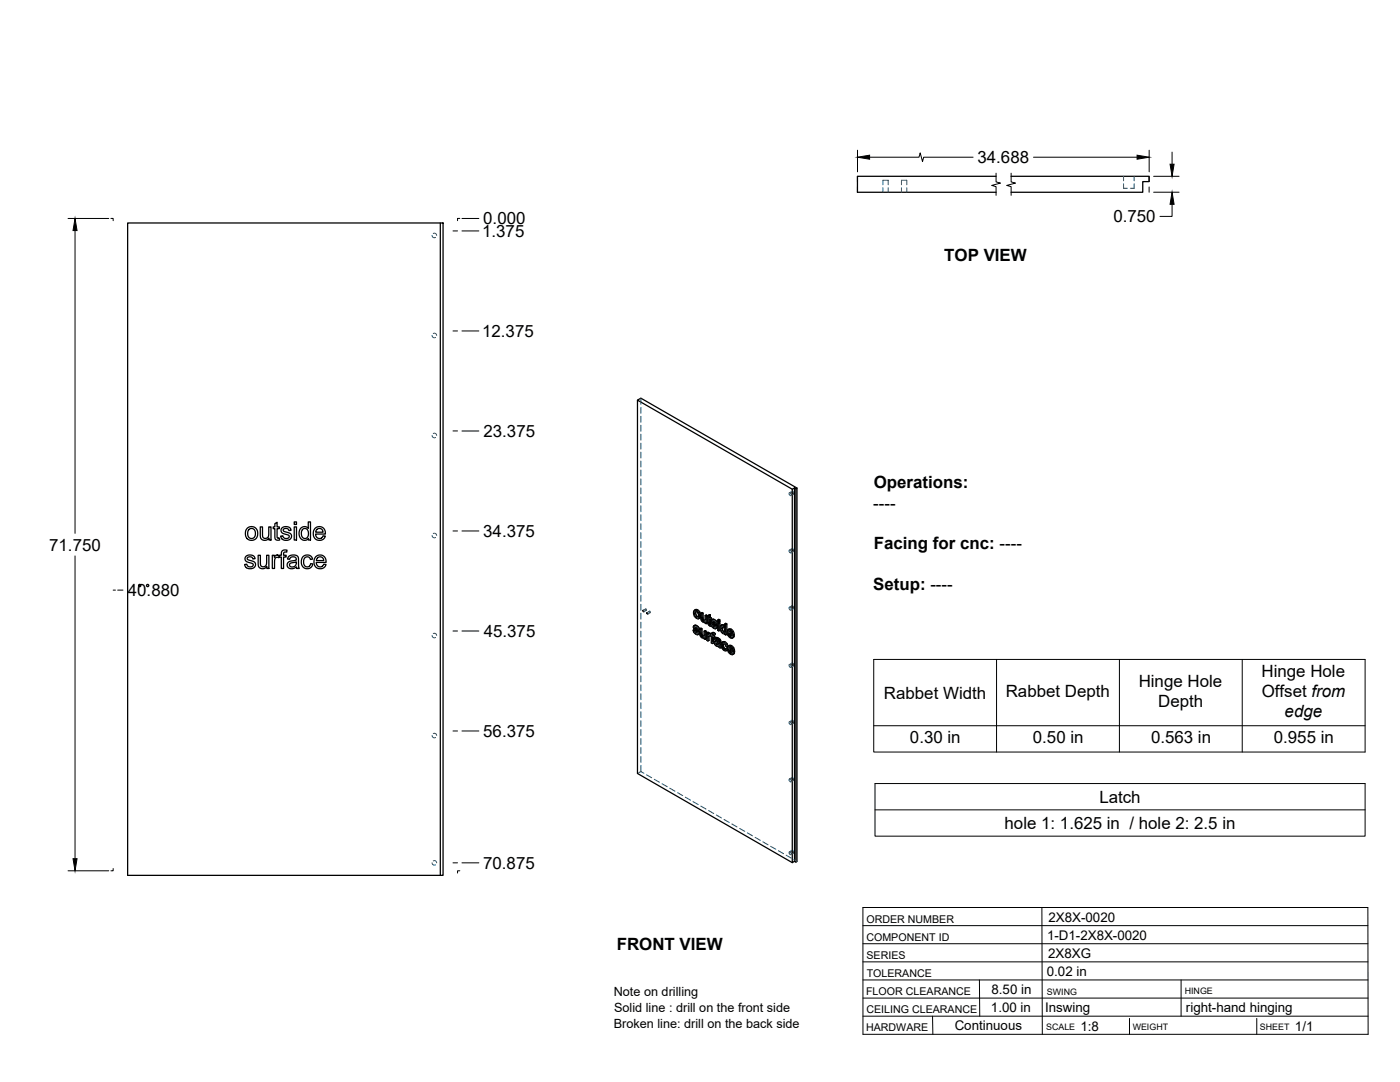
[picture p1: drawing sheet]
<svg xmlns="http://www.w3.org/2000/svg" width="559mm" height="432mm" viewBox="0 0 559 432" stroke-linecap="round" stroke-linejoin="round" font-family="sans-serif">
<!-- layer: Visible -->
<g fill="none" stroke="#000" stroke-width=".51">
<path d="M397.6 70.4h-55.4v6.3h55.4M403.6 70.4h55.1v2.1h-2.6v4.2h-52.5M175.7 89h1.1v260.3h-1.1zM175.7 89h-124.8v260.3h124.8M254.4 159.7l1.4-.8 62.3 35.9M316.2 195.2l.9-.5v149l-.9 .6zM316.2 195.2l-61.8-35.5v149l61.8 35.6M317.1 194.7l.6 .3v149l-.6-.3M317.7 195l.4-.2v149l-.4 .2M98.7 210.7l1.5-.5a2.65 2.65 0 0 1 2.6 3.7 2.65 2.65 0 0 1-4.6 .5l-.2-1.1a2.97 2.97 0 0 1 .7-2.6zM99.3 211.4l.8-.5a1.97 1.97 0 0 1 1.9 2 1.97 1.97 0 0 1-2 2l-.7-.5-.4-.9v-1.2zM103.9 210.3h.9v2.9a1.32 1.32 0 0 0 1.3 1.7 1.32 1.32 0 0 0 1.2-1.8v-2.8h.9v5.2h-.8v-.7a1.88 1.88 0 0 1-2.3 .8 1.88 1.88 0 0 1-1.2-2.1z"/>
<path d="M109.7 209l.9-.6v1.9h.9v.7h-.9v3.3l.3 .4h.6l.1 .8a1.32 1.32 0 0 1-1.5-.1 1.32 1.32 0 0 1-.4-1.4v-3h-.6v-.7h.6zM112.5 210.7l1.2-.5a1.92 1.92 0 0 1 2.5 1.4l-.9 .2a1.13 1.13 0 0 0-1.1-1 1.13 1.13 0 0 0-1.1 1l.3 .3a3.4 3.4 0 0 1 2.9 1.4 2.17 2.17 0 0 1-1.6 2.1 2.17 2.17 0 0 1-2.5-.9l-.2-.7 .9-.1a1.23 1.23 0 0 0 1.3 1.1 1.23 1.23 0 0 0 1.2-1.3l-.7-.3a2.35 2.35 0 0 1-2.5-1.5zM117.4 210.3h.9v5.2h-.9zM117.4 208.3h.9v1h-.9zM120 210.9l1.1-.7a1.85 1.85 0 0 1 1.9 .7v-2.6h.9v7.2h-.8v-.6a2.18 2.18 0 0 1-2.6 .5 2.18 2.18 0 0 1-1.1-2.5zM120.8 211.3l.6-.4a2.12 2.12 0 0 1 1.8 1.6 2.12 2.12 0 0 1-.9 2.3l-.3 .1a2.12 2.12 0 0 1-1.7-1.4 2.12 2.12 0 0 1 .5-2.2zM125.7 210.9l1.5-.7a2.47 2.47 0 0 1 2.7 2.9h-3.9l.2 1a1.46 1.46 0 0 0 1.4 .8 1.46 1.46 0 0 0 1.3-1.1l1 .2-.3 .7-.7 .6-1.2 .3a2.8 2.8 0 0 1-2.6-1.7 2.8 2.8 0 0 1 .6-3zM126.5 211.3l.7-.4 .9 .1 .5 .4 .3 1h-2.9zM98.1 222.1l1.2-.6a1.92 1.92 0 0 1 2.5 1.4l-.9 .2a1.1 1.1 0 0 0-1.1-1 1.1 1.1 0 0 0-1 1.1l.2 .2a3.4 3.4 0 0 1 2.9 1.4 2.18 2.18 0 0 1-1.5 2.1 2.18 2.18 0 0 1-2.5-.8l-.3-.8h1a1.23 1.23 0 0 0 1.3 1 1.23 1.23 0 0 0 1.1-1.2l-.6-.4a2.3 2.3 0 0 1-2.6-1.5zM103 221.6h.9v2.9a1.32 1.32 0 0 0 1.4 1.7 1.32 1.32 0 0 0 1.1-1.8v-2.8h.9v5.3h-.8v-.8a1.88 1.88 0 0 1-2.2 .8 1.88 1.88 0 0 1-1.3-2zM108.7 221.6h.8v.8a1.28 1.28 0 0 1 2-.7l.8-.1v-.6a1.5 1.5 0 0 1 .7-1.4 1.5 1.5 0 0 1 1.6 0l-.2 .7a.82 .82 0 0 0-.8 0 .82 .82 0 0 0-.4 .8v.5h1v.7h-1v4.6h-.9v-4.6h-.8v-.4l-.2 .7a1.18 1.18 0 0 0-1.5 .1 1.18 1.18 0 0 0-.2 1.4v2.8h-.9zM115.1 222.2a2.39 2.39 0 0 1 4 .6l.3 4.1h-.9l-.2-.7a2.02 2.02 0 0 1-2.2 .9 2.02 2.02 0 0 1-1.5-1.8l.1-.4a2 2 0 0 1 2-1.1h.4a.82 .82 0 0 0 1.1-.8 .82 .82 0 0 0-1.1-.8 1.2 1.2 0 0 0-1.5 1l-.9-.1z"/>
<path d="M115.7 224.9l2.6-.7a1.47 1.47 0 0 1-.8 1.9 1.47 1.47 0 0 1-2-.8zM120.9 222.1l1.1-.5h1.5l.9 .7 .4 .8-.9 .2a1.44 1.44 0 0 0-1.9-1 1.44 1.44 0 0 0-.8 1.9l.2 1.2a1.34 1.34 0 0 0 1.5 .8 1.34 1.34 0 0 0 1.1-1.3l.8 .1-.4 1.1a2.48 2.48 0 0 1-3.2 .4 2.48 2.48 0 0 1-.8-3.2zM126 222.2l1.5-.7a2.44 2.44 0 0 1 2.7 3h-4l.3 .9a1.47 1.47 0 0 0 1.4 .8 1.47 1.47 0 0 0 1.3-1l.9 .1-.3 .7-.9 .8-.9 .2a2.8 2.8 0 0 1-2.6-1.7 2.8 2.8 0 0 1 .6-3.1zM126.7 222.6l.8-.3a1.44 1.44 0 0 1 1.7 1.4h-2.9zM276.6 251.5l.8 1.4 .7 .4 .6-.1M276.9 249.8l.6-.3 .8 .2 .9 1.4-.5 .3-.1-.6M277.3 244.8l.3-.8 1 .7 .1 1.4-.3 .4-.4-.1M277.3 251.3l-.7 .2 .5 .2M277.3 252.3l.5 .4 .4-.3M277.4 250.9l1 .9 .5-.2M277.5 251.5l-.4 .2 .1 .4 .1 .2 .4-.3M277.5 249.5l-.6 .4-.1 .6 1.6 2.1"/>
<path d="M277.5 250.3l-.3 .3 .5-.2M277.5 245.8l.5 .6 .5-.3M277.6 251.6l.8 .9M277.6 250.3l.7 .7M277.7 249.9l.5 .4 .5-.2M277.7 244.5l-.4 .3v.4l.2 .6 .4-.3M277.7 250.4l1 1M277.7 250.4h-.5M277.7 249.5l-.7 .2M277.8 252.7l.4 .1M277.8 244l.1 1.5 .8 .7M277.8 250.6l-.4 .3-.2-.3"/>
<path d="M278 243.6l.9 1 .5-.3M278.1 249.7l-.8 .1M278.2 250.3l.4 .5 .4-.3M278.4 252.6l-.1 .2M278.4 251.8l.3 .5 .5-.3M278.5 243.4l-.5 .2-.8-.1M278.6 251.3l.7 1.2-.7 .8M278.7 252.3l.1 .5 .5-.3M278.8 252.8l-.1 .4 .4-.3M278.9 244.6l.4 1.3 .4-.3M279.1 246.7a1.81 1.81 0 0 1-2.3-2l.1-.9 .8-.6 .6 .1 .8 .6 .4 .8 .2 1.2-.2 .5-.6 .5M279.3 245.9l-.2 .8 .4-.3"/>
<path d="M279.3 250.9l.5 .3 .4-.3M279.8 251.2v2.2l.4-.2M279.8 253.4l.2 .4 .4-.2M280 253.8l.3 .3 .5-.2M280.2 245v2.2l.5-.3M280.2 247.2l.2 .4 .4-.3M280.3 254.1l.4 .1M280.4 247.6l.3 .3 .5-.2M280.6 244.7l-.4 .3-.4-.3M280.7 247.9l.4 .1M281 254l-.7-.7-.1-2.4-.4-.2-.5 .2 .1 2.7 .8 .9h.9v.4l.4 .3M281 251.9l.5 .3 .4-.3"/>
<path d="M281.1 254.5l-.2 .1M281.4 247.7l-.7-.6-.1-2.4-.4-.3-.4 .3v2.6l.8 1h.9M281.4 245.7l.5 .2 .4-.2M281.5 252.2v3l.4-.3v-3l-.4-.2-.5 .2v2l-.3 .3 .2-.1M281.5 248.3v.4l.4 .2M281.5 248.3l-.2 .1M281.9 245.9v3l.4-.2v-3l-.4-.3-.5 .3v1.9l-.3 .4 .2-.1M282.3 246.6l.3 .2 .2 2.5 .8 .6 .3-.2M282.6 246l-.3 .2 .3 .2v-.8l.9-.3v1.1l.5 .2v.4l-.5 .3v-.4M283 253.5l-.4 .2v.5l.4-.2M283 252.9v-.4l-.4-.2-.5 .3v3l.5 .2M283 252.5l-.5 .3-.4-.2"/>
<path d="M283.1 253.6l-.1 1.9-.4 .3v-1.6M283.1 253.6l.4 .2M283.1 253.6l-.5 .1M283.1 253l.4 .4M283.1 245.6v1l.4-.2M283.1 246.6l.4 .3 .5-.3M283.3 252.7l-.8 .5v-.4M283.3 249.3l.2 .1M283.5 245.3l-.9 .3M283.5 253.3v.4l.4 .3v2.6l.5 .2M283.5 253.5l-.1 .4M283.5 249.4l.1 .5"/>
<path d="M283.5 252.8l-.8 .2M283.5 252.8l-.7 .2M283.5 248.8l-.4 .3v-2.1l.4 .3v1.4l.3 .4M283.6 248.9l-.5 .2M283.8 249.1l.7 1.4 .8 .4 .5-.1M283.8 249.1l-.6 .1M283.8 249.1h.1M283.8 249.3l-.3 .1M284 247.4l.6-.3 .7 .2 .7 .6 .3 .8-.5 .3-.1-.6M284.1 252.7l.9-.2 .5 .3-.5 .7 .1-.4M284.3 248h.5l1 1M284.4 253.8l.5 .3 .4-.2"/>
<path d="M284.4 248.9l-.6 .2 .4 .2M284.4 249.9l.5 .4 .4-.3M284.5 248.5l1 .9 .5-.2M284.6 249.1l-.4 .2 .1 .4 .6-.1M284.6 247.9l-.3 .3 .5-.3 .6 .7M284.6 247.1l-.7 .4v.6l1.6 2.1M284.6 252.4l-.6 .4-.1 .8-.4-.3 .4-.2-.4-.3M284.6 252.8l.5 .3 .4-.3M284.7 249.2l.8 .9M284.8 253.3l.5 .6v.4l-.4 .2v-.4M284.8 254.5v2.1l-.4 .2v-2.6l.5 .3M284.8 247.5l.5 .4 .5-.2"/>
<path d="M284.9 250.3l.4 .1M284.9 247.1l-.8 .3M284.9 248.2l-.4 .3-.2-.3M285 253.5l-.6-.3v.6l.4-.2M285.1 252.5l-.9 .1M285.3 247.3l-.5 .2-.4-.1M285.3 256l.5-.3 1 .3M285.3 247.9l.4 .5 .4-.2M285.4 254.7l1-.3 1.1 .9 .4 3.1-.5 .2-.1-.4M285.5 250.2l-.1 .2M285.5 249.4l.3 .5 .5-.3M285.6 256.5l.1-.1a.86 .86 0 0 1 1.1 1"/>
<path d="M285.7 257.1l.3 .4 .5-.3M285.7 256.4l-.2 .3M285.7 248.9l.7 1.2-.7 .8M285.8 255.7l-.7 .5 .1 .8 .7 .8 1 .1 .5 .7M285.8 249.9l.1 .5 .5-.3M285.9 256.5l-.4 .2 .1 .3 .5-.1M285.9 250.4l-.1 .4 .5-.3M286 256.5l.2 .5 .6 .3M286 255.2l-.4 .3a.8 .8 0 0 1 .9-.1 .8 .8 0 0 1 .4 .8l-1.2-.3M286 255.2h.1M286 257.5l.5 .1M286.1 255.7l-.7 .2"/>
<path d="M286.2 254.4l-1 .4-.1 .3 .5 .4M286.3 254.9l.6 .4 .4-.3M286.5 248.6l.4 .2 .5-.2M286.5 247.4l.4 .3 .5-.3M286.5 257.6l.3-.1zM286.7 254.6l-.4 .3-.6-.2M286.9 255.3l.2 .4 .5-.3M286.9 247.7v.6l.5-.3v-.6l-.5-.2-.4 .2v.6l.4 .3M286.9 248.3l.5 .3v3l-.5 .2v-3M286.9 248.3l-.4 .3v3l.4 .2M287.1 255.7l.2 .4 .4-.2M287.3 256.1v2.1l.5-.3"/>
<path d="M287.8 249.6l.8-.3 .6 .3M288.1 250.1l.6 .1 .5 1v1.1l-.6 .1M288.1 251.9l.5 .5 .4-.2M288.1 250.1l-.2 .8M288.2 256.3l.7-.3 .6 .2 .7 .7 .3 .8-.4 .3-.4-.9M288.3 257.6l.2 1 .5-.3M288.3 250.6l-.4 .3v.4l.2 .6 .4-.3M288.4 249.3l-.9 .7v1.5l.7 1.1 .7 .4 .4-.2v.4l.4 .2M288.4 250.1l.1 1.5 .7 .6M288.5 258.6l.5 .6 .5-.3M288.5 249.7l.4 .3M288.8 257.3l-.5 .3 .2-.7 .3-.1 1.3 1.2"/>
<path d="M288.8 256.8l.1 1.4 .7 .8M288.9 256l-.5 .3a2.1 2.1 0 0 0 1.4 3.4M289 249.4l-.5 .3-.6-.2M289.1 256.5l.6 .6 .5-.2M289.2 249l.5 .3 .4-.3M289.3 252.8l-.2 .1M289.5 256.2l-.4 .3-.7-.2M289.7 249.3v4.1l.4-.2v-4.2l-.4-.2-.5 .2v1.5l-.3-.5 .3-.1M289.7 258.8l-.2 .4h-.5M290.4 259l-.6 .7 .6-.4M290.4 258.7l-.7 .1 .4 .3M290.9 253.5l.6 .6 .4-.3"/>
<path d="M291.1 252l-.4 .2 1.5 .8-.8-1.2-.5-.1-.2 .5M291.2 251.7l-.1 .3 .9 .5M291.2 252.9l.9 1M291.3 258.5l-.5 .3 1.5 .8-.8-1.3h-.4l-.3 .5M291.3 258.3v.2l.8 .5M291.4 253.3l-.5 .2-.2-.9 1.9 1.1M291.4 259.5l.9 1M291.4 251.4l.9 .9 .4-.3M291.5 254.1l.4 .1M291.5 259.8l-.4 .3-.3-.9 2 1.1M291.6 257.9l.8 .9 .5-.2M291.9 251.1l-1.3 .2"/>
<path d="M292 257.7l-1.3 .1M292.1 253.9l.5 .3 .5-.3M292.1 253.9l-.1 .2M292.3 252.3l.3 1.3 .5-.3M292.4 258.8l.4 1.4 .4-.3M292.5 253.7l-.4 .2M292.6 253.6l.5-.1-.1-.6-.6-1.4-1-.6-.8 .4-.4 1.1 .5 1.5 1.2 .8 .7-.5M292.7 253.7l.3 .4-.7 .5M291.1 260.1l.5 .6 .5-.3M291.6 260.7l.4 .1M292.3 260.4l.4 .4 .5-.3M292.3 260.4l-.2 .3"/>
<path d="M292.6 260.2l-.3 .2M292.8 260.2l.4-.2v-.5l-.7-1.4-1-.6-.8 .3-.3 .9 .3 1.5 1.2 1h.5l.3-.4M292.8 260.2l.4 .3-.7 .7"/>
<circle cx="55.8" cy="233.7" r=".46"/>
<circle cx="58.9" cy="233.7" r=".46"/>
<circle cx="256.8" cy="243.9" r=".24"/>
<circle cx="258.4" cy="244.8" r=".24"/>
</g>
<!-- layer: Hidden -->
<g fill="none" stroke="#00557f" stroke-width=".4">
<path d="M352.4 73.7v-1.8h2.1v1.8M352.4 74.9v1.8M354.5 74.9v1.8M359.8 73.7v-1.8h2.1v1.8M359.8 74.9v1.8M361.9 74.9v1.8M448.5 73.3v1.8h1.5M448.5 70.4v1.8M452.7 73.3v1.8h-1.5M452.7 70.4v1.8M172.5 94l.4 .8 .9-.1M172.9 93.2l.9-.1 .5 .9"/>
<path d="M172.5 133.9l.6 .8h.7M172.9 133.1h1l.4 .8M255.8 158.9v2.5M172.5 173.8l.4 .8h.9M172.9 173l1 .1 .4 .7M255.8 162.6v2.3M255.8 166.1v2.4M255.8 169.7v2.4M255.8 173.3v2.4M255.8 176.8v2.4M255.8 180.4v2.4M255.8 184v2.4"/>
<path d="M255.8 187.6v2.3M255.8 191.1v2.4M255.8 194.7v2.4M255.8 198.3v2.4M315 196.7a.56 .56 0 0 1 .7 .3 .56 .56 0 0 1-.3 .8l-.4-.6zM316 196.2a.54 .54 0 0 1 .7 .2 .54 .54 0 0 1-.3 .8zM316.1 196.1l-1 .6M316.7 197.2l-1 .6M172.5 213.7l.4 .8h.9M172.9 212.9l1 .1 .4 .7M255.8 201.8v2.4M255.8 205.4v2.4"/>
<path d="M255.8 209v2.4M255.8 212.6v2.3M255.8 216.1v2.4M255.8 219.7v2.4M315 219.5a.56 .56 0 0 1 .7 .4 .56 .56 0 0 1-.3 .7l-.4-.5zM316 219a.53 .53 0 0 1 .8 .3 .53 .53 0 0 1-.5 .7l-.3-.6zM316.1 218.9l-1 .6M255.8 223.3v2.4M255.8 226.9v2.3M255.8 230.4v2.4M255.8 234v2.4M255.8 237.6v2.3"/>
<path d="M316.7 220l-1 .6M172.5 253.6l.4 .8h.9M172.9 252.8h.9l.5 .8M255.8 241.2v2.3M255.8 244.7v2.4M255.8 248.3v2.4M255.8 251.9v2.3M255.8 255.4v2.4M255.8 259v2.4M257.7 243l-1 .6M258 243.6l-1 .5M259.2 243.9l-1 .6"/>
<path d="M259.6 244.5l-1 .5M277.1 251.2l.4 1M277.2 250l-.5 .2M277.3 249.7l-.5 .2M277.3 244.2l-.5 .3M277.3 251.3l.3 .3M277.3 250.4l-.5 .3M277.4 249.5l-.1 1.1 1.3 1.2a.36 .36 0 0 1 .3 .5 .36 .36 0 0 1-.5 .2l.4-.2M277.5 252.2l.9 .7 .6 .1M277.5 252.2l-.5 .2M277.5 251.4v.1M277.6 250.9l-.5 .2"/>
<path d="M277.6 245.6l.9 .9 .9 .1M277.6 250.2l-.1 .1M277.6 245.6l-.5 .3M277.6 250.3a.33 .33 0 0 1 .3-.4 .33 .33 0 0 1 .4 .3l.9 .9M277.7 243.2l-.4 .9 .3 1.5M277.7 250l-.5 .3M277.9 243.8l-.1 .2M277.9 243.8l.7 .1 .6 .9v1.1l-.5 .3M277.9 243.8l-.4 .2M278.2 250.1l-.5 .3M278.2 252.9l-.4 .2M278.2 252.8l.5-.2-.4 .2"/>
<path d="M278.3 251l.3 .3M278.5 243.8l-.5 .3M278.5 246.5l-.5 .3M278.6 250.5l-.5 .2M278.7 251.9l-.5 .3M278.7 250.9l-.4 .3M278.8 253l-.5 .3M279 246.1l-.4 .3M279 244.4l-.4 .3M279.1 246.7l-.4 .3M279.3 245.4l-.5 .2M279.8 250.7l.2 2.9 .9 .8 .6-.2v.5l.4 .2"/>
<path d="M279.8 253l-.4 .3M280 253.5l-.5 .2M280.2 244.4l.1 2.7 .8 .9h.8v.4l.4 .3M280.2 246.8l-.4 .3M280.2 253.9l-.4 .3M280.4 247.2l-.5 .3M280.7 254.3l-.5 .2M280.7 247.7l-.5 .2M281.1 248l-.5 .3M281.1 254l-.2 .1M281.3 253.9l-.5 .3M281.3 254.4l-.2 .1"/>
<path d="M281.4 253.8l-.5 .3M281.5 251.7l-.1 1.9-.4 .4M281.5 254.7l-.4 .2M281.5 254.2l-.4 .3M281.6 247.7l-.3 .2M281.7 247.7l-.5 .2M281.8 247.6l-.5 .2M281.9 245.4v2l-.5 .3M281.9 248.4l-.4 .3M281.9 248l-.4 .3 .2-.2M282.6 252.3v3l.4 .2M282.6 255.3l-.5 .3"/>
<path d="M282.8 245.9l-.2 .1M283 253l-.5 .2M283.1 245.4v.7l-.3-.2v.4l.3 .2v2.2l.2 .5 .7 .4-.2-.5M283.1 246.1l-.8 .5v-.4M283.1 246.5l-.5 .3M283.1 253.4l-.1 .1M283.1 248.9l-.4 .2M283.2 252.8l-.2 .1M283.2 253.3l-.4 .2M283.3 253.2l-.5 .3M283.3 249.2l-.4 .2M283.5 253.3l-.4 .3 .3-.4 .4 .4 .2-.3 .4 .4v2.6l.4 .3"/>
<path d="M283.5 246.7l-.4 .3M283.7 249.5l-.4 .3M284 247l-.5-.3v.6M284 253.2l-.5 .2M284 253.3l-.5 .2M284 249.2l-.2 .1M284 249.6l-.1 .1M284.2 248.9l.4 .9M284.3 247.6l-.5 .3M284.4 253.3l-.9 .4M284.4 256.3l-.5 .3M284.4 253.7l-.5 .3"/>
<path d="M284.4 247.3l-.5 .2M284.4 248.9l.3 .3M284.4 248.1l-.4 .2M284.4 252.6l-.4 .2M284.5 247.1l-.2 .5 .2 .6 1.2 1.2a.36 .36 0 0 1 .3 .4 .36 .36 0 0 1-.4 .4l.3-.3M284.5 252.4l-.1 .9-.4-.2M284.6 249.8l.9 .7 .6 .1M284.6 249.8l-.5 .2M284.6 249v.1M284.7 248.5l-.5 .3M284.7 247.8l-.1 .1M284.8 247.9a.33 .33 0 0 1 .2-.4 .33 .33 0 0 1 .4 .3l.9 .9"/>
<path d="M284.8 254l-.4 .2M284.9 247.6l-.5 .2 .4-.2M284.9 253l-.5 .2M285.2 253l-.5 .3M285.3 247.7l-.5 .3M285.3 254.3l-.5-.3v.5M285.3 254.7l.5-.3-.2 .5 .4 .3 .2-.3 .7 .2 .4 1-.5-.1M285.3 250.5l-.4 .2M285.4 248.6l.3 .3M285.4 250.4l.4-.2-.5 .2M285.4 253.2l-.5-.2-.1 .3M285.5 256.2l-.4 .3"/>
<path d="M285.6 255.8l-.5 .3M285.6 254.9l-.5 .2M285.7 248.1l-.5 .2M285.7 255.7l-.2 .5 .2 .7 .9 .8h.8v.4M285.7 256.9l-.4 .3M285.8 249.6l-.5 .2M285.9 248.5l-.5 .3M285.9 250.7l-.5 .2M285.9 256.5l.3-.3a.76 .76 0 0 1 .9 .2 .76 .76 0 0 1 0 .9h-.3M286.1 256.2l-.4 .2 .3-.2M286.2 256.2l-.5 .2M286.2 254.9l-.4 .2"/>
<path d="M286.4 257.6l-.5 .2M286.7 255l-.5 .3M286.9 257.7l-.5 .3M286.9 248.3v3l.5 .3M286.9 247.2v.5l.5 .3M286.9 251.3l-.4 .3M286.9 247.7l-.4 .3M287.1 257.3l-.4 .3M287.2 255.5l-.5 .2M287.2 257.2l-.4 .3 .2-.1M287.3 256.5l-.4 .3M287.3 256l-.4 .2"/>
<path d="M287.3 256.1l-.4 .3M287.4 257.7l-.5 .2M287.4 258.1l.5 .3M287.4 258.1l-.4 .3M287.9 250.4l-.5 .2M288 249.6l-.5 .3M288 251.3l-.5 .2M288.2 249.3l-.3 .8 .2 1.5 .7 .8 .5 .3 .4-.2v.4l.4 .3M288.3 257.1l-.4 .3M288.4 252.1l-.4 .2M288.4 256.3l-.4 .3M288.5 249.9l-.1 .2"/>
<path d="M288.5 249.9l.8 .2 .4 .9-.1 1.1-.4 .1M288.5 249.8l-.4 .3 .4-.2M288.6 258.4l-.4 .3M288.6 256.1l-.3 .8 .3 1.5 .9 1 .7 .1M288.8 256.8l.7-.2 .6 1 .4 .1M289 256.6l-.5 .3M289 252.6l-.5 .2M289 249.9l-.4 .2M289.4 249.8l-.2 .1M289.5 259.4l-.4 .2M289.5 256.6l-.4 .3M289.5 252.2l-.4 .3"/>
<path d="M289.5 250.4l-.4 .3M289.6 252.6l-.3 .2M289.6 259h.3M289.7 248.8v1.5l-.5-.7M289.7 250.3l-.5 .2M289.7 252.9l-.4 .3M289.7 252.5l-.4 .3M289.7 251.5l-.4 .2M289.9 257l-.5 .3M289.9 259l-.4 .2M290.1 257.6l-.4 .3M290.1 258.6l-.2 .4"/>
<path d="M290.4 258.7l.2 .2-.2 .4M290.6 258.9l-.2 .1M290.7 252l-.5 .3M290.8 258.6l-.4 .2M291 251l-.3 1 .3 1.3 .9 1 .9 .1M291 253.3l-.4 .3M291.1 252.4l-.4 .2M291.1 257.6l-.3 .8 .3 1.5 .9 .9 .9 .1M291.1 259.9l-.4 .3M291.2 252.9l-.1-.5 2 1.1M291.3 258.9l-.5 .3M291.4 259.5l-.1-.6 1.9 1.1"/>
<path d="M291.4 251.5l-.2 .2M291.4 251.5l.8 .3 .4 1-.6-.3M291.4 251.5l-.5 .2M291.5 258l-.2 .3M291.5 258l.8 .3 .4 1.1-.6-.4M291.5 258l-.4 .3M291.9 251.5l-.5 .3M291.9 254.3l-.4 .2M292 258.1l-.4 .2M292.1 253.9h.2M292.4 253.9l-.4 .2 .3-.2M292.4 252.1l-.4 .3"/>
<path d="M292.6 258.7l-.5 .3M292.6 252.8l-.4 .2M292.6 253.6l-.1 .1M292.7 254.4l-.5 .3M292.7 253.7l-.4 .2M292.7 259.4l-.4 .2M315 242.4a.55 .55 0 0 1 .7 .3 .55 .55 0 0 1-.3 .8zM316 241.8a.56 .56 0 0 1 .8 .3 .56 .56 0 0 1-.4 .8l-.4-.7zM316.1 241.8l-1 .6M316.7 242.9l-1 .6M255.8 262.6v2.4M255.8 266.1v2.4"/>
<path d="M255.8 269.7v2.4M255.8 273.3v2.4M255.8 276.9v2.4M292.3 260.5h.2M292.5 260.5l-.4 .2M292.5 260.5l-.9 .6M292.7 260.2h-.1M292.8 261l-.5 .3M292.8 260.2l-.3 .3M315 265.2a.53 .53 0 0 1 .8 .4 .53 .53 0 0 1-.5 .6zM316 264.6a.56 .56 0 0 1 .8 .4 .56 .56 0 0 1-.4 .7l-.4-.5zM316.1 264.6l-1 .6"/>
<path d="M316.7 265.7l-1 .6M172.5 293.5l.6 .9 .7-.1M172.9 292.8h1l.4 .7M255.8 280.4v2.4M255.8 284v2.4M255.8 287.6v2.4M255.8 291.1v2.4M255.8 294.7v2.4M255.8 298.3v2.4M315 288.1a.56 .56 0 0 1 .7 .3 .56 .56 0 0 1-.3 .7l-.4-.4zM316 287.5a.53 .53 0 0 1 .8 .3 .53 .53 0 0 1-.5 .7l-.3-.6zM316.1 287.5l-1 .6"/>
<path d="M316.7 288.6l-1 .6M255.8 307.9l-1.4 .8M255.8 307.9l1.2 .7M255.8 301.9v2.3M255.8 305.4v2.5M258.1 309.2l2 1.2M261.2 311l2 1.2M264.2 312.8l2.1 1.2M267.3 314.6l2.1 1.1M270.4 316.3l2.1 1.2M273.5 318.1l2.1 1.2M276.6 319.9l2.1 1.2"/>
<path d="M315 310.9a.56 .56 0 0 1 .7 .4 .56 .56 0 0 1-.3 .7l-.4-.5zM316 310.3a.56 .56 0 0 1 .8 .4 .56 .56 0 0 1-.4 .7l-.4-.6zM316.1 310.3l-1 .6M316.7 311.4l-1 .6M279.7 321.7l2.1 1.2M282.8 323.5l2.1 1.2M285.9 325.2l2.1 1.2M289 327l2.1 1.2M292.1 328.8l2.1 1.2M295.2 330.6l2.1 1.2M298.3 332.4l2.1 1.2M301.4 334.2l2.1 1.2"/>
<path d="M304.5 336l2.1 1.1M307.6 337.7l2.1 1.2M310.7 339.5l2.1 1.2M316 339.5a.54 .54 0 0 1 .7 .2 .54 .54 0 0 1-.3 .8zM316.1 339.4l-1 .6M172.5 344.3l.6 .9 .7-.1M172.9 343.6h1l.4 .7M313.8 341.3l2 1.2M315 340a.56 .56 0 0 1 .7 .3 .56 .56 0 0 1-.3 .8l-.4-.6zM316.7 340.5l-1 .6M316.9 343.1l1.2 .7"/>
<circle cx="257.8" cy="243.3" r=".26"/>
<circle cx="259.4" cy="244.3" r=".27"/>
</g>
<!-- layer: Reference -->
<g fill="none" stroke="#000" stroke-width=".4">
<path d="M342.2 70.4v2.1M342.2 74.6v2.1M458.7 70.4v2.1M458.7 74.6v2.1M44.3 87.2h.9v.9M180.8 92.2h1.8M183.5 87.2h-.9v.9M180.8 132.1h1.8M180.8 172h1.8M180.8 211.9h1.8M45.2 235.5h.9M180.8 251.8h1.8"/>
<path d="M180.8 291.7h1.8M45.2 346.6v.9h-.9M180.8 344.3h1.8M183.5 347.5h-.9v.9"/>
</g>
<!-- layer: Hidden Narrow -->
<path d="M278.2 251.5l-.4 .3M279.8 252.5l-.5 .3M280.2 246.3l-.4 .3M281.5 253.3l-.5 .2M281.9 247l-.5 .3M283.1 248.2l-.5 .3M284.4 253l-.5 .3M284.8 253.3h.1M285.3 249.1l-.4 .3M286.6 256.3l-.4 .3M287.3 256.7l-.4 .3" fill="none" stroke="#000" stroke-width=".4"/>
<!-- layer: Visible Narrow -->
<path d="M278.2 251l-.4 .2M280.2 252.6l-.4 .3M280.6 246.4l-.4 .2M283.5 248.5l-.4 .3M284.8 253.3l-.4 .3M285.3 248.6l-.4 .2M286.5 255.8l-.4 .3M287.8 256.3l-.5 .3M287.8 257l-.5 .3" fill="none" stroke="#000" stroke-width=".4"/>
<!-- layer: Titleblock -->
<g fill="none" stroke="#000" stroke-width=".4">
<path d="M344.4 362.2h201.6l.1 50.6h-201.7zM344.4 376.6h201.6M344.4 369.4h201.6M415.9 362.2l.1 50.6M344.4 383.9h201.6M344.4 398.3h201.6M344.4 391.1h201.6M390.9 391.1l.2 14.4M471.4 391.1v14.4M344.4 405.5h201.7M372.2 405.5l.1 7.3M450.8 406.4v6.4"/>
<path d="M501.6 406.4v6.4"/>
</g>
<!-- layer: FD_Dimensions -->
<g fill="none" stroke="#000" stroke-width=".4">
<path d="M342.3 59.9v8.7M458.7 59.9v8.7M347.1 62.7h19.7l.5-1.7 .9 3.5 .5-1.8h19.7M412.5 62.7h41.4M460.5 70.4h10.1M460.5 76.7h10.1M467.8 60.7v4.8M27.2 87.2h16.2M30 92v120.9M184.4 87.2h6.7M184.4 92.2h6.7M467.8 81.5v4.9h-4.8"/>
<path d="M184.4 132.1h6.7M184.4 172h6.7M184.4 211.9h6.7M30 221.8v120.9M47 235.5h2.1M184.4 251.8h6.7M184.4 291.7h6.7M27.2 347.5h16.2M184.4 344.3h6.7"/>
</g>
<path d="M342.3 62.7l4.8-.8v1.6zM453.9 61.9l4.8 .8-4.8 .8zM467 65.5h1.6l-.8 4.9zM30 87.2l.8 4.8h-1.7zM467.8 76.7l.8 4.8h-1.6zM29.1 342.7h1.7l-.8 4.8z" fill="#000" stroke="#000" stroke-width=".4"/>
<!-- layer: Break Lines -->
<path d="M397.6 69.1v3.5l1.7 .5-3.5 .9 1.8 .5v3.5M403.6 69.1v3.5l1.7 .5-3.5 .9 1.8 .5v3.5" fill="none" stroke="#000" stroke-width=".4"/>
<!-- layer: Custom Tables -->
<path d="M348.7 263.2h196.2v36.9h-196.2zM397.8 263.2v36.9M446.8 263.2v36.9M495.8 263.2v36.9M348.7 289.6h196.2M349.2 312.7h195.7v21h-195.7zM349.2 323.2h195.7" fill="none" stroke="#000" stroke-width=".4"/>
<g font-size="6.7">
<text x="390.2" y="65.1">34.688</text>
<text x="192.9" y="89.6">0.000</text>
<text x="444.4" y="88.7">0.750</text>
<text x="192.4" y="94.5">1.375</text>
<text x="376.9" y="104.1">TOP VIEW</text>
<text x="192.4" y="134.5">12.375</text>
<text x="193" y="174.4">23.375</text>
<text x="348.7" y="194.9">Operations:</text>
<text x="348.5" y="203">----</text>
<text x="192.9" y="214.3">34.375</text>
<text x="19.6" y="219.7">71.750</text>
<text x="348.7" y="219.2">Facing for cnc: ----</text>
<text x="51" y="237.9">40.880</text>
<text x="348.5" y="235.3">Setup: ----</text>
<text x="193.1" y="254.2">45.375</text>
<text x="454.5" y="274.1">Hinge Hole</text>
<text x="503.6" y="270">Hinge Hole</text>
<text x="352.8" y="278.8">Rabbet Width</text>
<text x="401.4" y="278.2">Rabbet Depth</text>
<text x="503.6" y="278.2">Offset from</text>
<text x="462.3" y="282.2">Depth</text>
<text x="512.8" y="286.2">edge</text>
<text x="192.9" y="294.1">56.375</text>
<text x="363.2" y="296.5">0.30 in</text>
<text x="412.3" y="296.5">0.50 in</text>
<text x="459.4" y="296.5">0.563 in</text>
<text x="508.4" y="296.5">0.955 in</text>
<text x="438.8" y="320.3">Latch</text>
<text x="401" y="330.9">hole 1: 1.625 in / hole 2: 2.5 in</text>
<text x="192.8" y="346.7">70.875</text>
<text x="246.2" y="379.1">FRONT VIEW</text>
</g>
<g font-size="5.3">
<text x="418.5" y="367.9">2X8X-0020</text>
<text x="417.9" y="375">1-D1-2X8X-0020</text>
<text x="418.4" y="382.3">2X8XG</text>
<text x="417.8" y="389.5">0.02 in</text>
<text x="395.8" y="396.8">8.50 in</text>
<text x="395.5" y="403.7">1.00 in</text>
<text x="417.2" y="404.1">Inswing</text>
<text x="473.4" y="403.8">right-hand hinging</text>
<text x="381.1" y="411">Continuous</text>
<text x="431.3" y="411.5">1:8</text>
<text x="516.9" y="411.5">1/1</text>
</g>
<g font-size="5.1">
<text x="245" y="397.3">Note on drilling</text>
<text x="245.1" y="403.8">Solid line : drill on the front side</text>
<text x="245" y="410.3">Broken line: drill on the back side</text>
</g>
<g font-size="4.3">
<text x="345.8" y="368.4">ORDER NUMBER</text>
<text x="345.8" y="375.5">COMPONENT ID</text>
<text x="345.8" y="382.7">SERIES</text>
<text x="345.9" y="389.9">TOLERANCE</text>
<text x="345.7" y="397.2">FLOOR CLEARANCE</text>
<text x="345.8" y="404.4">CEILING CLEARANCE</text>
<text x="345.7" y="411.6">HARDWARE</text>
</g>
<g font-size="3.5">
<text x="417.9" y="397">SWING</text>
<text x="472.9" y="396.7">HINGE</text>
<text x="417.5" y="410.9">SCALE</text>
<text x="452.1" y="410.9">WEIGHT</text>
<text x="502.9" y="410.9">SHEET</text>
</g>
</svg>
